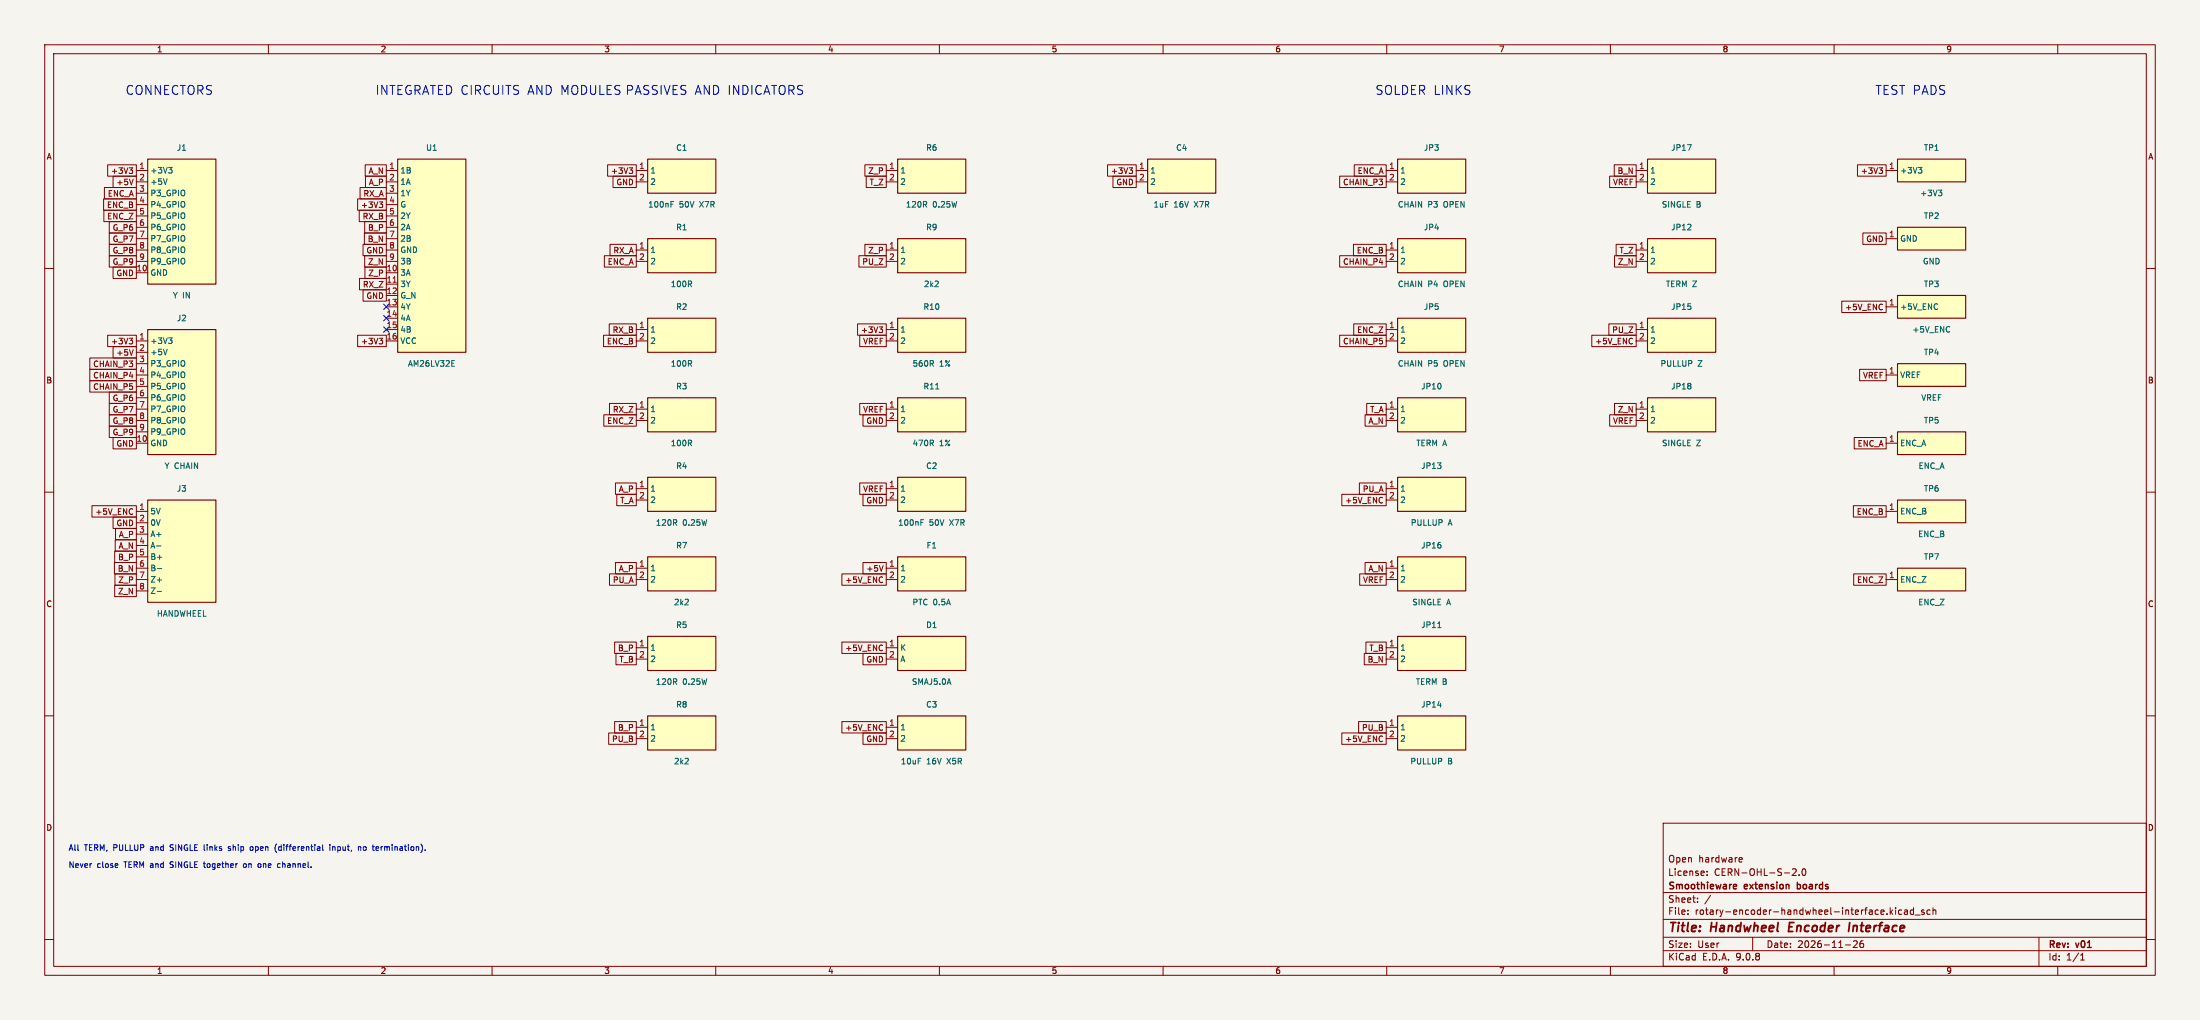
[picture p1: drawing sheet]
<svg xmlns="http://www.w3.org/2000/svg" width="492mm" height="228mm" viewBox="0 0 492 228" stroke-linecap="round" stroke-linejoin="round" font-family="sans-serif">
<path d="M0 0h491.8v228h-491.8z" fill="#f5f4ef" stroke="#f5f4ef" stroke-width=".22"/>
<g fill="none" stroke="#840000" stroke-width=".22">
<path d="M10 10h471.8v208h-471.8zM12 12h467.8v204h-467.8zM60 10v2M110 10v2M160 10v2M210 10v2M260 10v2M310 10v2M360 10v2M410 10v2M460 10v2M10 60h2"/>
<path d="M479.8 60h2M10 110h2M479.8 110h2M10 160h2M479.8 160h2M371.8 184h108v32h-108zM371.8 199.5h108M381.6 195.6v.1M381.6 194.8v.1M389 191.7l.4 .1 .1 .3-.7 .1M389.4 192.6l-.4 .1M400.7 194.3l.6-.1 .2 .4-.9 1.1h.9"/>
<path d="M402.2 195.6v.1M403 194.3l.2-.1a.8 .8 0 0 1 .5 .7 .8 .8 0 0 1-.5 .8l-.4-.6zM10 210h2M60 216v2M110 216v2M160 216v2M210 216v2M260 216v2M310 216v2M360 216v2M371.8 212.5h108M371.8 209.5h108"/>
<path d="M371.8 205.5h108M377.3 204.3v.1M377.3 203.5v.1M379.5 201.6v.1M379.5 200.8v.1M382.4 200.1l-1.3 2M391.8 209.5v3M410 216v2M412.5 211.2h1.2M414.3 210.4l.6-.1 .3 .4-.9 1.1h.9M416.5 210.3l-.5 .1a1.01 1.01 0 0 0 0 1.4l.5-.1 .1-.5-.3-.3h-.4l-.1 .3M422.5 202.9v1.5"/>
<path d="M422.7 203.8l.4 .6M423.1 203.4l-.6 .6M423.8 202.9v.1M423.8 203.4v1M425.1 203.5l-.4-.1-.3 .3 .1 .6h.6M425.8 203.5h.5l.1 .9M426.4 203.8h-.5l-.2 .2 .2 .4 .5-.1M427.8 203.5l-.5-.1-.3 .3 .2 .6h.6M427.8 202.9v1.5M428.1 204.5h1.2M430.1 203.5l-.3-.1-.3 .2 .1 .2 .5 .2v.3h-.6M431.5 203.5l-.5-.1-.2 .3 .1 .6h.6"/>
<path d="M432.1 203.5l.2-.1 .4 .1 .1 .9M432.1 202.9v1.5M455.8 209.5v6.5M460 216v2M465.1 214.6h.9M465.1 213.5l.4-.4v1.5M479.8 210h2"/>
</g>
<path d="M400.1 206.2l-.3 2h1M413.5 206.2l-.3 2" fill="none" stroke="#840000" stroke-width=".4"/>
<path d="M387.7 197.7l.4 .1 .1 .2-.7 .2M388.1 198.6l-.4 .1M401.8 197.2v1.5M401.8 198.6l.1 .1M401.9 197.7l-.1 .1" fill="none" stroke="#840000" stroke-width=".3"/>
<path d="M144.8 142.2h15.2v7.7h-15.2z" fill="#ffffc2"/>
<path d="M144.8 142.2h15.2v7.7h-15.2z" fill="none" stroke="#840000" stroke-width=".25"/>
<path d="M142.2 144.8h2.6M142.2 147.3h2.6" fill="none" stroke="#840000" stroke-width=".22"/>
<path d="M368.3 53.3h15.2v7.7h-15.2z" fill="#ffffc2"/>
<path d="M368.3 53.3h15.2v7.7h-15.2z" fill="none" stroke="#840000" stroke-width=".25"/>
<path d="M365.8 55.9h2.5M365.8 58.4h2.5" fill="none" stroke="#840000" stroke-width=".22"/>
<path d="M368.3 35.6h15.2v7.6h-15.2z" fill="#ffffc2"/>
<path d="M368.3 35.6h15.2v7.6h-15.2z" fill="none" stroke="#840000" stroke-width=".25"/>
<path d="M365.8 38.1h2.5M365.8 40.6h2.5" fill="none" stroke="#840000" stroke-width=".22"/>
<path d="M200.7 35.6h15.2v7.6h-15.2z" fill="#ffffc2"/>
<path d="M200.7 35.6h15.2v7.6h-15.2z" fill="none" stroke="#840000" stroke-width=".25"/>
<path d="M198.1 38.1h2.6M198.1 40.6h2.6" fill="none" stroke="#840000" stroke-width=".22"/>
<path d="M200.7 71.1h15.2v7.6h-15.2z" fill="#ffffc2"/>
<path d="M200.7 71.1h15.2v7.6h-15.2z" fill="none" stroke="#840000" stroke-width=".25"/>
<path d="M198.1 73.7h2.6M198.1 76.2h2.6" fill="none" stroke="#840000" stroke-width=".22"/>
<path d="M200.7 53.3h15.2v7.7h-15.2z" fill="#ffffc2"/>
<path d="M200.7 53.3h15.2v7.7h-15.2z" fill="none" stroke="#840000" stroke-width=".25"/>
<path d="M198.1 55.9h2.6M198.1 58.4h2.6" fill="none" stroke="#840000" stroke-width=".22"/>
<path d="M200.7 124.5h15.2v7.6h-15.2z" fill="#ffffc2"/>
<path d="M200.7 124.5h15.2v7.6h-15.2z" fill="none" stroke="#840000" stroke-width=".25"/>
<path d="M198.1 127h2.6M198.1 129.5h2.6" fill="none" stroke="#840000" stroke-width=".22"/>
<path d="M200.7 160h15.2v7.6h-15.2z" fill="#ffffc2"/>
<path d="M200.7 160h15.2v7.6h-15.2z" fill="none" stroke="#840000" stroke-width=".25"/>
<path d="M198.1 162.6h2.6M198.1 165.1h2.6" fill="none" stroke="#840000" stroke-width=".22"/>
<path d="M200.7 142.2h15.2v7.7h-15.2z" fill="#ffffc2"/>
<path d="M200.7 142.2h15.2v7.7h-15.2z" fill="none" stroke="#840000" stroke-width=".25"/>
<path d="M198.1 144.8h2.6M198.1 147.3h2.6" fill="none" stroke="#840000" stroke-width=".22"/>
<path d="M368.3 71.1h15.2v7.6h-15.2z" fill="#ffffc2"/>
<path d="M368.3 71.1h15.2v7.6h-15.2z" fill="none" stroke="#840000" stroke-width=".25"/>
<path d="M365.8 73.7h2.5M365.8 76.2h2.5" fill="none" stroke="#840000" stroke-width=".22"/>
<path d="M144.8 124.5h15.2v7.6h-15.2z" fill="#ffffc2"/>
<path d="M144.8 124.5h15.2v7.6h-15.2z" fill="none" stroke="#840000" stroke-width=".25"/>
<path d="M142.2 127h2.6M142.2 129.5h2.6" fill="none" stroke="#840000" stroke-width=".22"/>
<path d="M144.8 160h15.2v7.6h-15.2z" fill="#ffffc2"/>
<path d="M144.8 160h15.2v7.6h-15.2z" fill="none" stroke="#840000" stroke-width=".25"/>
<path d="M142.2 162.6h2.6M142.2 165.1h2.6" fill="none" stroke="#840000" stroke-width=".22"/>
<path d="M200.7 88.9h15.2v7.6h-15.2z" fill="#ffffc2"/>
<path d="M200.7 88.9h15.2v7.6h-15.2z" fill="none" stroke="#840000" stroke-width=".25"/>
<path d="M198.1 91.4h2.6M198.1 94h2.6" fill="none" stroke="#840000" stroke-width=".22"/>
<path d="M209.2 86.9h.7" fill="none" stroke="#006464" stroke-width=".22"/>
<path d="M144.8 106.7h15.2v7.6h-15.2z" fill="#ffffc2"/>
<path d="M144.8 106.7h15.2v7.6h-15.2z" fill="none" stroke="#840000" stroke-width=".25"/>
<path d="M142.2 109.2h2.6M142.2 111.8h2.6" fill="none" stroke="#840000" stroke-width=".22"/>
<path d="M144.8 71.1h15.2v7.6h-15.2z" fill="#ffffc2"/>
<path d="M144.8 71.1h15.2v7.6h-15.2z" fill="none" stroke="#840000" stroke-width=".25"/>
<path d="M142.2 73.7h2.6M142.2 76.2h2.6" fill="none" stroke="#840000" stroke-width=".22"/>
<path d="M144.8 88.9h15.2v7.6h-15.2z" fill="#ffffc2"/>
<path d="M144.8 88.9h15.2v7.6h-15.2z" fill="none" stroke="#840000" stroke-width=".25"/>
<path d="M142.2 91.4h2.6M142.2 94h2.6" fill="none" stroke="#840000" stroke-width=".22"/>
<path d="M144.8 53.3h15.2v7.7h-15.2z" fill="#ffffc2"/>
<path d="M144.8 53.3h15.2v7.7h-15.2z" fill="none" stroke="#840000" stroke-width=".25"/>
<path d="M142.2 55.9h2.6M142.2 58.4h2.6" fill="none" stroke="#840000" stroke-width=".22"/>
<path d="M144.8 35.6h15.2v7.6h-15.2z" fill="#ffffc2"/>
<path d="M144.8 35.6h15.2v7.6h-15.2z" fill="none" stroke="#840000" stroke-width=".25"/>
<path d="M142.2 38.1h2.6M142.2 40.6h2.6" fill="none" stroke="#840000" stroke-width=".22"/>
<path d="M150 45.6h.4M150 45h.6" fill="none" stroke="#006464" stroke-width=".22"/>
<path d="M312.4 106.7h15.3v7.6h-15.3z" fill="#ffffc2"/>
<path d="M312.4 106.7h15.3v7.6h-15.3z" fill="none" stroke="#840000" stroke-width=".25"/>
<path d="M309.9 109.2h2.5M309.9 111.8h2.5" fill="none" stroke="#840000" stroke-width=".22"/>
<path d="M312.4 160h15.3v7.6h-15.3z" fill="#ffffc2"/>
<path d="M312.4 160h15.3v7.6h-15.3z" fill="none" stroke="#840000" stroke-width=".25"/>
<path d="M309.9 162.6h2.5M309.9 165.1h2.5" fill="none" stroke="#840000" stroke-width=".22"/>
<path d="M312.4 71.1h15.3v7.6h-15.3z" fill="#ffffc2"/>
<path d="M312.4 71.1h15.3v7.6h-15.3z" fill="none" stroke="#840000" stroke-width=".25"/>
<path d="M309.9 73.7h2.5M309.9 76.2h2.5" fill="none" stroke="#840000" stroke-width=".22"/>
<path d="M312.4 53.3h15.3v7.7h-15.3z" fill="#ffffc2"/>
<path d="M312.4 53.3h15.3v7.7h-15.3z" fill="none" stroke="#840000" stroke-width=".25"/>
<path d="M309.9 55.9h2.5M309.9 58.4h2.5" fill="none" stroke="#840000" stroke-width=".22"/>
<path d="M312.4 35.6h15.3v7.6h-15.3z" fill="#ffffc2"/>
<path d="M312.4 35.6h15.3v7.6h-15.3z" fill="none" stroke="#840000" stroke-width=".25"/>
<path d="M309.9 38.1h2.5M309.9 40.6h2.5" fill="none" stroke="#840000" stroke-width=".22"/>
<path d="M312.4 142.2h15.3v7.7h-15.3z" fill="#ffffc2"/>
<path d="M312.4 142.2h15.3v7.7h-15.3z" fill="none" stroke="#840000" stroke-width=".25"/>
<path d="M309.9 144.8h2.5M309.9 147.3h2.5" fill="none" stroke="#840000" stroke-width=".22"/>
<path d="M321.4 140.3h.7" fill="none" stroke="#006464" stroke-width=".22"/>
<path d="M312.4 124.5h15.3v7.6h-15.3z" fill="#ffffc2"/>
<path d="M312.4 124.5h15.3v7.6h-15.3z" fill="none" stroke="#840000" stroke-width=".25"/>
<path d="M309.9 127h2.5M309.9 129.5h2.5" fill="none" stroke="#840000" stroke-width=".22"/>
<path d="M256.5 35.6h15.3v7.6h-15.3z" fill="#ffffc2"/>
<path d="M256.5 35.6h15.3v7.6h-15.3z" fill="none" stroke="#840000" stroke-width=".25"/>
<path d="M254 38.1h2.5M254 40.6h2.5" fill="none" stroke="#840000" stroke-width=".22"/>
<path d="M312.4 88.9h15.3v7.6h-15.3z" fill="#ffffc2"/>
<path d="M312.4 88.9h15.3v7.6h-15.3z" fill="none" stroke="#840000" stroke-width=".25"/>
<path d="M309.9 91.4h2.5M309.9 94h2.5" fill="none" stroke="#840000" stroke-width=".22"/>
<path d="M200.7 106.7h15.2v7.6h-15.2z" fill="#ffffc2"/>
<path d="M200.7 106.7h15.2v7.6h-15.2z" fill="none" stroke="#840000" stroke-width=".25"/>
<path d="M198.1 109.2h2.6M198.1 111.8h2.6" fill="none" stroke="#840000" stroke-width=".22"/>
<path d="M205.9 116.8h.4M205.9 116.2h.6" fill="none" stroke="#006464" stroke-width=".22"/>
<path d="M424.2 127h15.2v5.1h-15.2z" fill="#ffffc2"/>
<path d="M424.2 127h15.2v5.1h-15.2z" fill="none" stroke="#840000" stroke-width=".25"/>
<path d="M421.6 129.5h2.6" fill="none" stroke="#840000" stroke-width=".22"/>
<path d="M424.2 81.3h15.2v5.1h-15.2z" fill="#ffffc2"/>
<path d="M424.2 81.3h15.2v5.1h-15.2z" fill="none" stroke="#840000" stroke-width=".25"/>
<path d="M421.6 83.8h2.6" fill="none" stroke="#840000" stroke-width=".22"/>
<path d="M424.2 111.8h15.2v5h-15.2z" fill="#ffffc2"/>
<path d="M424.2 111.8h15.2v5h-15.2z" fill="none" stroke="#840000" stroke-width=".25"/>
<path d="M421.6 114.3h2.6" fill="none" stroke="#840000" stroke-width=".22"/>
<path d="M424.2 96.5h15.2v5.1h-15.2z" fill="#ffffc2"/>
<path d="M424.2 96.5h15.2v5.1h-15.2z" fill="none" stroke="#840000" stroke-width=".25"/>
<path d="M421.6 99.1h2.6" fill="none" stroke="#840000" stroke-width=".22"/>
<path d="M424.2 66h15.2v5.1h-15.2z" fill="#ffffc2"/>
<path d="M424.2 66h15.2v5.1h-15.2z" fill="none" stroke="#840000" stroke-width=".25"/>
<path d="M421.6 68.6h2.6" fill="none" stroke="#840000" stroke-width=".22"/>
<path d="M424.2 35.6h15.2v5h-15.2z" fill="#ffffc2"/>
<path d="M424.2 35.6h15.2v5h-15.2z" fill="none" stroke="#840000" stroke-width=".25"/>
<path d="M421.6 38.1h2.6" fill="none" stroke="#840000" stroke-width=".22"/>
<path d="M428.8 37.4h.8l-.4 .5M429.4 37.9l.2 .2v.3l-.2 .3M433.3 42.5h.8l-.4 .5M433.9 43l.2 .2v.3l-.2 .3" fill="none" stroke="#006464" stroke-width=".22"/>
<path d="M424.2 50.8h15.2v5.1h-15.2z" fill="#ffffc2"/>
<path d="M424.2 50.8h15.2v5.1h-15.2z" fill="none" stroke="#840000" stroke-width=".25"/>
<path d="M421.6 53.3h2.6" fill="none" stroke="#840000" stroke-width=".22"/>
<path d="M368.3 88.9h15.2v7.6h-15.2z" fill="#ffffc2"/>
<path d="M368.3 88.9h15.2v7.6h-15.2z" fill="none" stroke="#840000" stroke-width=".25"/>
<path d="M365.8 91.4h2.5M365.8 94h2.5" fill="none" stroke="#840000" stroke-width=".22"/>
<path d="M33 111.8h15.3v22.8h-15.3z" fill="#ffffc2"/>
<path d="M33 111.8h15.3v22.8h-15.3z" fill="none" stroke="#840000" stroke-width=".25"/>
<path d="M30.5 114.3h2.5M30.5 116.8h2.5M30.5 119.4h2.5M30.5 121.9h2.5M30.5 124.5h2.5M30.5 127h2.5M30.5 129.5h2.5M30.5 132.1h2.5" fill="none" stroke="#840000" stroke-width=".22"/>
<path d="M35 122h1M35.1 132.2h1M35.2 127.1h1" fill="none" stroke="#006464" stroke-width=".22"/>
<path d="M33 73.7h15.3v27.9h-15.3z" fill="#ffffc2"/>
<path d="M33 73.7h15.3v27.9h-15.3z" fill="none" stroke="#840000" stroke-width=".25"/>
<path d="M30.5 76.2h2.5M30.5 78.7h2.5M30.5 81.3h2.5M30.5 83.8h2.5M30.5 86.4h2.5M30.5 88.9h2.5M30.5 91.4h2.5M30.5 94h2.5M30.5 96.5h2.5M30.5 99.1h2.5" fill="none" stroke="#840000" stroke-width=".22"/>
<path d="M37.4 78.1l-.4 1.2M37.7 75.5h.8l-.5 .5M38.2 76l.3 .2v.3l-.3 .3" fill="none" stroke="#006464" stroke-width=".22"/>
<path d="M33 35.6h15.3v27.9h-15.3z" fill="#ffffc2"/>
<path d="M33 35.6h15.3v27.9h-15.3z" fill="none" stroke="#840000" stroke-width=".25"/>
<path d="M30.5 38.1h2.5M30.5 40.6h2.5M30.5 43.2h2.5M30.5 45.7h2.5M30.5 48.3h2.5M30.5 50.8h2.5M30.5 53.3h2.5M30.5 55.9h2.5M30.5 58.4h2.5M30.5 61h2.5" fill="none" stroke="#840000" stroke-width=".22"/>
<path d="M37.4 40l-.4 1.2M37.7 37.4h.8l-.5 .5M38.2 37.9l.3 .2v.3l-.3 .3" fill="none" stroke="#006464" stroke-width=".22"/>
<path d="M88.9 35.6h15.2v43.1h-15.2z" fill="#ffffc2"/>
<path d="M88.9 35.6h15.2v43.1h-15.2z" fill="none" stroke="#840000" stroke-width=".25"/>
<g fill="none" stroke="#840000" stroke-width=".22">
<path d="M24.1 36.8h6.4v2.6h-6.4zM25.3 39.4h5.2v2.5h-5.2zM28.9 37.5h.8l-.5 .5M29.4 38l.3 .2v.3l-.3 .3M81.6 36.8h4.8v2.6h-4.8zM81.7 39.4h4.7v2.5h-4.7zM86.4 38.1h2.5M135.8 36.8h6.4v2.6h-6.4zM137 39.4h5.2v2.5h-5.2zM140.6 37.5h.8l-.4 .5M141.2 38l.2 .2v.3l-.2 .3M193.3 36.8h4.8v2.6h-4.8z"/>
<path d="M193.6 39.4h4.5v2.5h-4.5zM247.6 36.8h6.4v2.6h-6.4zM248.8 39.4h5.2v2.5h-5.2zM252.4 37.5h.8l-.4 .5M252.9 38l.3 .2v.3l-.3 .3M299.5 39.4h10.4v2.5h-10.4zM302.7 36.8h7.2v2.6h-7.2zM359.8 39.4h6v2.5h-6zM360.9 36.8h4.9v2.6h-4.9zM415.2 36.8h6.4v2.6h-6.4zM420 37.5h.8l-.4 .5M420.6 38l.2 .2v.3l-.2 .3"/>
<path d="M23.2 44.5h7.3v2.5h-7.3zM23.2 47h7.3v2.5h-7.3zM23.3 41.9h7.2v2.6h-7.2zM24.4 54.6h6.1v2.6h-6.1zM24.4 57.2h6.1v2.5h-6.1zM24.4 52.1h6.1v2.5h-6.1zM24.4 49.5h6.1v2.6h-6.1zM25.3 59.7h5.2v2.5h-5.2zM29.8 40l-.4 1.3M79.9 44.5h6.5v2.5h-6.5zM80.3 47h6.1v2.5h-6.1zM80.5 41.9h5.9v2.6h-5.9z"/>
<path d="M81.2 54.6h5.2v2.6h-5.2zM81.5 52.1h4.9v2.5h-4.9zM81.5 49.5h4.9v2.6h-4.9zM81.5 57.2h4.9v2.5h-4.9zM81.6 59.7h4.8v2.5h-4.8zM84.8 45.1h.7l-.4 .5M85.3 45.6l.2 .3v.3l-.2 .2M86.4 40.6h2.5M86.4 43.2h2.5M86.4 45.7h2.5M86.4 48.3h2.5M86.4 50.8h2.5"/>
<path d="M86.4 53.3h2.5M86.4 55.9h2.5M86.4 58.4h2.5M135.1 57.2h7.1v2.5h-7.1zM136.4 54.6h5.8v2.6h-5.8zM192 57.2h6.1v2.5h-6.1zM193.3 54.6h4.8v2.6h-4.8zM299.5 57.2h10.4v2.5h-10.4zM302.6 54.6h7.3v2.6h-7.3zM360.9 57.2h4.9v2.5h-4.9zM361.3 54.6h4.5v2.6h-4.5zM416.4 52.1h5.2v2.5h-5.2z"/>
<path d="M24.1 74.9h6.4v2.6h-6.4zM25.3 77.5h5.2v2.5h-5.2zM28.9 75.6h.8l-.5 .5M29.4 76.1l.3 .2v.3l-.3 .3M29.8 78.1l-.4 1.3M79.9 74.9h6.5v2.6h-6.5zM80.4 62.2h6v2.6h-6zM81.2 64.8h5.2v2.5h-5.2zM84.8 75.6h.7l-.4 .5M85.3 76.1l.2 .2v.3l-.2 .3M86.4 61h2.5M86.4 63.5h2.5"/>
<path d="M86.4 66h2.5M86.4 68.6h2.5M86.4 71.1h2.5M86.4 73.7h2.5M86.4 76.2h2.5M134.9 74.9h7.3v2.6h-7.3zM136.2 72.4h6v2.5h-6zM191.7 72.4h6.4v2.5h-6.4zM192.2 74.9h5.9v2.6h-5.9zM196.5 73.1h.8l-.4 .5M197.1 73.6l.2 .2v.3l-.2 .2M299.5 74.9h10.4v2.6h-10.4z"/>
<path d="M302.6 72.4h7.3v2.5h-7.3zM355.8 74.9h10v2.6h-10zM359.6 72.4h6.2v2.5h-6.2zM411.7 67.3h9.9v2.6h-9.9zM20.1 85.1h10.4v2.5h-10.4zM20.1 82.6h10.4v2.5h-10.4zM20.1 80h10.4v2.6h-10.4zM24.4 95.3h6.1v2.5h-6.1zM24.4 90.2h6.1v2.5h-6.1zM24.4 87.6h6.1v2.6h-6.1zM24.4 92.7h6.1v2.6h-6.1zM25.3 97.8h5.2v2.5h-5.2z"/>
<path d="M135 92.7h7.2v2.6h-7.2zM136.2 90.2h6v2.5h-6zM192.2 90.2h5.9v2.5h-5.9zM192.9 92.7h5.2v2.6h-5.2zM305.2 92.7h4.7v2.6h-4.7zM305.5 90.2h4.4v2.5h-4.4zM359.8 92.7h6v2.6h-6zM360.9 90.2h4.9v2.5h-4.9zM414.5 97.8h7.1v2.5h-7.1zM415.7 82.6h5.9v2.5h-5.9zM20.6 113h9.9v2.6h-9.9zM25.3 115.6h5.2v2.5h-5.2z"/>
<path d="M25.8 118.1h4.7v2.6h-4.7zM137.6 108h4.6v2.5h-4.6zM137.9 110.5h4.3v2.5h-4.3zM192.2 108h5.9v2.5h-5.9zM192.9 110.5h5.2v2.5h-5.2zM300 110.5h9.9v2.5h-9.9zM303.9 108h6v2.5h-6zM414.3 113h7.3v2.6h-7.3zM25.6 125.7h4.9v2.6h-4.9zM25.6 123.2h4.9v2.5h-4.9zM25.6 130.8h4.9v2.6h-4.9zM25.7 128.3h4.8v2.5h-4.8z"/>
<path d="M25.8 120.7h4.7v2.5h-4.7zM136.2 128.3h6v2.5h-6zM137.6 125.7h4.6v2.6h-4.6zM188.2 128.3h9.9v2.5h-9.9zM192.9 125.7h5.2v2.6h-5.2zM197.4 126.4l-.4 1.3M303.9 128.3h6v2.5h-6zM305.2 125.7h4.7v2.6h-4.7zM414.4 128.3h7.2v2.5h-7.2zM137.4 143.5h4.8v2.6h-4.8zM137.7 146.1h4.5v2.5h-4.5zM188.2 143.5h9.9v2.6h-9.9z"/>
<path d="M192.9 146.1h5.2v2.5h-5.2zM305 146.1h4.9v2.5h-4.9zM305.3 143.5h4.6v2.6h-4.6zM136.1 163.8h6.1v2.6h-6.1zM137.4 161.3h4.8v2.5h-4.8zM188.2 161.3h9.9v2.5h-9.9zM192.9 163.8h5.2v2.6h-5.2zM300 163.8h9.9v2.6h-9.9zM303.7 161.3h6.2v2.5h-6.2z"/>
</g>
<path d="M87.9 63.1h.7" fill="none" stroke="#a90000" stroke-width=".22"/>
<path d="M101 81.9h.6M101 80.6h.6" fill="none" stroke="#006464" stroke-width=".22"/>
<path d="M85.8 70.5l1.2 1.2M85.8 68l1.2 1.2M85.8 73.1l1.2 1.2M87 70.5l-1.2 1.2M87 68l-1.2 1.2M87 73.1l-1.2 1.2" fill="none" stroke="#000084" stroke-width=".22"/>
<g fill="none" stroke="#0000c2" stroke-width=".22">
<path d="M45.5 193.1h.4M45.6 188.8v1.1l.2 .2M45.6 192.6l.1 1.2M51 190l.4 .1M51.4 189.2l-.4 .2 .1 .2 .3 .1M54.8 193.1l-.4 .2 .1 .5 .3 .1M56.5 189.3l-.3-.1-.3 .3 .1 .5h.5M57.7 193.8h.5M58.2 193.1l-.5 .1M61.8 188.6a1.46 1.46 0 0 0 0 2M62.1 193.1h.5M62.1 193.8h.5"/>
<path d="M72.1 188.8v1.1l.2 .2M73.8 188.8v.1M73.8 189.2v.9M74.4 189.2v.9M74.7 189.2l-.3 .2M80.1 189.4l.5-.1 .1 .8M80.1 189.2v.9M81.3 189.4v.6M84.2 189.2l.4 .2M84.6 190l-.4 .1M84.6 189.6l-.6 .1"/>
</g>
<g font-size="2.8" fill="#0000c2">
<text x="27.9" y="21.3">CONNECTORS</text>
<text x="83.8" y="21.3">INTEGRATED CIRCUITS AND MODULES PASSIVES AND INDICATORS</text>
<text x="307.3" y="21.3">SOLDER LINKS</text>
<text x="419.1" y="21.3">TEST PADS</text>
</g>
<g font-size="2.8" fill="#840000">
<text x="372.8" y="208.9">Title:</text>
<text x="382.5" y="208.9">Handwheel</text>
<text x="400.7" y="208.9">Encoder</text>
<text x="414.9" y="208.9">Interface</text>
</g>
<g font-size="2.1" fill="#840000">
<text x="372.8" y="196">License:</text>
<text x="372.8" y="193">Open</text>
<text x="379.7" y="193">hardware</text>
<text x="383.2" y="196">CERN-OHL-S-2.0</text>
<text x="372.8" y="202">Sheet:</text>
<text x="372.8" y="199.2">Smoothieware</text>
<text x="390" y="199.2">extension</text>
<text x="402.4" y="199.2">boards</text>
<text x="372.8" y="204.7">File:</text>
<text x="378.9" y="204.7">rotary-encoder-handwheel-interface.kicad_sch</text>
<text x="372.8" y="214.9">KiCad</text>
<text x="372.8" y="212.1">Size:</text>
<text x="379.5" y="212.1">User</text>
<text x="380.5" y="214.9">E.D.A.</text>
<text x="388.1" y="214.9">9.0.8</text>
<text x="394.8" y="212.1">Date:</text>
<text x="401.8" y="212.1">2026-11-26</text>
<text x="457.8" y="212.3">Rev:</text>
<text x="457.8" y="214.9">Id:</text>
<text x="461.9" y="214.9">1/1</text>
<text x="464.2" y="212.3">v01</text>
</g>
<g font-size="1.8" fill="#840000">
<text x="35" y="11.9">1</text>
<text x="85" y="11.9">2</text>
<text x="135" y="11.9">3</text>
<text x="185" y="11.9">4</text>
<text x="235" y="11.9">5</text>
<text x="285" y="11.9">6</text>
<text x="335" y="11.9">7</text>
<text x="385" y="11.9">8</text>
<text x="435" y="11.9">9</text>
<text x="10.3" y="35.9">A</text>
<text x="480.1" y="35.9">A</text>
<text x="24.7" y="39.1">+3V3</text>
<text x="25.9" y="41.6">+5V</text>
<text x="82.3" y="39.1">A_N</text>
<text x="82.4" y="41.6">A_P</text>
<text x="136.5" y="39.1">+3V3</text>
<text x="137.7" y="41.6">GND</text>
<text x="194" y="39.1">Z_P</text>
<text x="194.3" y="41.6">T_Z</text>
<text x="248.2" y="39.1">+3V3</text>
<text x="249.4" y="41.6">GND</text>
<text x="300.1" y="41.6">CHAIN_P3</text>
<text x="303.4" y="39.1">ENC_A</text>
<text x="360.5" y="41.6">VREF</text>
<text x="361.5" y="39.1">B_N</text>
<text x="415.9" y="39.1">+3V3</text>
<text x="23.8" y="46.7">ENC_B</text>
<text x="24" y="44.1">ENC_A</text>
<text x="80.6" y="46.7">+3V3</text>
<text x="81.1" y="44.1">RX_A</text>
<text x="23.9" y="49.2">ENC_Z</text>
<text x="25.1" y="51.8">G_P6</text>
<text x="81" y="49.2">RX_B</text>
<text x="82.2" y="51.8">B_P</text>
<text x="25.1" y="56.8">G_P8</text>
<text x="25.1" y="59.4">G_P9</text>
<text x="25.1" y="54.3">G_P7</text>
<text x="81.8" y="56.8">GND</text>
<text x="82.1" y="54.3">B_N</text>
<text x="82.2" y="59.4">Z_N</text>
<text x="135.8" y="59.4">ENC_A</text>
<text x="137" y="56.8">RX_A</text>
<text x="192.7" y="59.4">PU_Z</text>
<text x="194" y="56.8">Z_P</text>
<text x="300.1" y="59.4">CHAIN_P4</text>
<text x="303.2" y="56.8">ENC_B</text>
<text x="361.6" y="59.4">Z_N</text>
<text x="361.9" y="56.8">T_Z</text>
<text x="417.1" y="54.3">GND</text>
<text x="25.9" y="61.9">GND</text>
<text x="81" y="64.5">RX_Z</text>
<text x="82.2" y="61.9">Z_P</text>
<text x="81.8" y="67">GND</text>
<text x="412.4" y="69.5">+5V_ENC</text>
<text x="24.7" y="77.2">+3V3</text>
<text x="80.6" y="77.2">+3V3</text>
<text x="135.6" y="77.2">ENC_B</text>
<text x="136.8" y="74.6">RX_B</text>
<text x="192.4" y="74.6">+3V3</text>
<text x="192.8" y="77.2">VREF</text>
<text x="300.1" y="77.2">CHAIN_P5</text>
<text x="303.3" y="74.6">ENC_Z</text>
<text x="356.5" y="77.2">+5V_ENC</text>
<text x="360.3" y="74.6">PU_Z</text>
<text x="20.7" y="82.2">CHAIN_P3</text>
<text x="25.9" y="79.7">+5V</text>
<text x="10.3" y="85.9">B</text>
<text x="20.7" y="87.3">CHAIN_P5</text>
<text x="20.7" y="84.8">CHAIN_P4</text>
<text x="25.1" y="89.9">G_P6</text>
<text x="416.4" y="84.8">VREF</text>
<text x="480.1" y="85.9">B</text>
<text x="25.1" y="92.4">G_P7</text>
<text x="25.1" y="94.9">G_P8</text>
<text x="135.6" y="94.9">ENC_Z</text>
<text x="136.9" y="92.4">RX_Z</text>
<text x="192.8" y="92.4">VREF</text>
<text x="193.6" y="94.9">GND</text>
<text x="305.8" y="94.9">A_N</text>
<text x="306.2" y="92.4">T_A</text>
<text x="360.5" y="94.9">VREF</text>
<text x="361.6" y="92.4">Z_N</text>
<text x="25.1" y="97.5">G_P9</text>
<text x="25.9" y="100">GND</text>
<text x="415.2" y="100">ENC_A</text>
<text x="138.2" y="110.2">A_P</text>
<text x="138.5" y="112.7">T_A</text>
<text x="192.8" y="110.2">VREF</text>
<text x="193.6" y="112.7">GND</text>
<text x="300.6" y="112.7">+5V_ENC</text>
<text x="304.5" y="110.2">PU_A</text>
<text x="21.2" y="115.3">+5V_ENC</text>
<text x="25.9" y="117.8">GND</text>
<text x="415" y="115.3">ENC_B</text>
<text x="26.3" y="125.4">B_P</text>
<text x="26.4" y="122.9">A_N</text>
<text x="26.5" y="120.3">A_P</text>
<text x="26.2" y="128">B_N</text>
<text x="26.4" y="130.5">Z_P</text>
<text x="136.9" y="130.5">PU_A</text>
<text x="138.2" y="128">A_P</text>
<text x="188.9" y="130.5">+5V_ENC</text>
<text x="193.6" y="128">+5V</text>
<text x="304.6" y="130.5">VREF</text>
<text x="305.8" y="128">A_N</text>
<text x="415" y="130.5">ENC_Z</text>
<text x="10.3" y="135.9">C</text>
<text x="26.3" y="133">Z_N</text>
<text x="480.1" y="135.9">C</text>
<text x="138.1" y="145.7">B_P</text>
<text x="138.4" y="148.3">T_B</text>
<text x="188.9" y="145.7">+5V_ENC</text>
<text x="193.6" y="148.3">GND</text>
<text x="305.6" y="148.3">B_N</text>
<text x="306" y="145.7">T_B</text>
<text x="136.7" y="166.1">PU_B</text>
<text x="138.1" y="163.5">B_P</text>
<text x="188.9" y="163.5">+5V_ENC</text>
<text x="193.6" y="166.1">GND</text>
<text x="300.6" y="166.1">+5V_ENC</text>
<text x="304.4" y="163.5">PU_B</text>
<text x="10.3" y="185.9">D</text>
<text x="480.1" y="185.9">D</text>
<text x="35" y="217.9">1</text>
<text x="85" y="217.9">2</text>
<text x="135" y="217.9">3</text>
<text x="185" y="217.9">4</text>
<text x="235" y="217.9">5</text>
<text x="285" y="217.9">6</text>
<text x="335" y="217.9">7</text>
<text x="385" y="217.9">8</text>
<text x="435" y="217.9">9</text>
</g>
<g font-size="1.8" fill="#006464">
<text x="39.4" y="33.9">J1</text>
<text x="95.1" y="33.9">U1</text>
<text x="151.1" y="33.9">C1</text>
<text x="206.9" y="33.9">R6</text>
<text x="262.8" y="33.9">C4</text>
<text x="318.2" y="33.9">JP3</text>
<text x="373.5" y="33.9">JP17</text>
<text x="430" y="33.9">TP1</text>
<text x="33.5" y="39">+3V3</text>
<text x="33.5" y="41.5">+5V</text>
<text x="89.4" y="39">1B</text>
<text x="89.4" y="41.5">1A</text>
<text x="145.3" y="39">1</text>
<text x="145.3" y="41.5">2</text>
<text x="201.2" y="39">1</text>
<text x="201.2" y="41.5">2</text>
<text x="257" y="39">1</text>
<text x="257" y="41.5">2</text>
<text x="312.9" y="39">1</text>
<text x="312.9" y="41.5">2</text>
<text x="368.8" y="39">1</text>
<text x="368.8" y="41.5">2</text>
<text x="424.7" y="39">+3V3</text>
<text x="33.5" y="44.1">P3_GPIO</text>
<text x="33.5" y="46.6">P4_GPIO</text>
<text x="89.4" y="44.1">1Y</text>
<text x="89.4" y="46.6">G</text>
<text x="144.8" y="46.6">100nF</text>
<text x="151.8" y="46.6">50V</text>
<text x="156.5" y="46.6">X7R</text>
<text x="202.4" y="46.6">120R</text>
<text x="208.5" y="46.6">0.25W</text>
<text x="257.8" y="46.6">1uF</text>
<text x="262.4" y="46.6">16V</text>
<text x="267.1" y="46.6">X7R</text>
<text x="312.4" y="46.6">CHAIN</text>
<text x="319.2" y="46.6">P3</text>
<text x="322.8" y="46.6">OPEN</text>
<text x="371.4" y="46.6">SINGLE</text>
<text x="379.2" y="46.6">B</text>
<text x="429.2" y="44.1">+3V3</text>
<text x="33.5" y="49.1">P5_GPIO</text>
<text x="33.5" y="51.7">P6_GPIO</text>
<text x="89.4" y="49.1">2Y</text>
<text x="89.4" y="51.7">2A</text>
<text x="151.1" y="51.7">R1</text>
<text x="206.9" y="51.7">R9</text>
<text x="318.2" y="51.7">JP4</text>
<text x="373.5" y="51.7">JP12</text>
<text x="430" y="49.1">TP2</text>
<text x="33.5" y="54.2">P7_GPIO</text>
<text x="33.5" y="56.8">P8_GPIO</text>
<text x="33.5" y="59.3">P9_GPIO</text>
<text x="89.4" y="54.2">2B</text>
<text x="89.4" y="56.8">GND</text>
<text x="89.4" y="59.3">3B</text>
<text x="145.3" y="56.8">1</text>
<text x="145.3" y="59.3">2</text>
<text x="201.2" y="56.8">1</text>
<text x="201.2" y="59.3">2</text>
<text x="312.9" y="56.8">1</text>
<text x="312.9" y="59.3">2</text>
<text x="368.8" y="56.8">1</text>
<text x="368.8" y="59.3">2</text>
<text x="424.7" y="54.2">GND</text>
<text x="429.8" y="59.3">GND</text>
<text x="33.5" y="61.8">GND</text>
<text x="89.4" y="61.8">3A</text>
<text x="89.4" y="64.4">3Y</text>
<text x="149.8" y="64.4">100R</text>
<text x="206.5" y="64.4">2k2</text>
<text x="312.4" y="64.4">CHAIN</text>
<text x="319.2" y="64.4">P4</text>
<text x="322.8" y="64.4">OPEN</text>
<text x="372.3" y="64.4">TERM Z</text>
<text x="430" y="64.4">TP3</text>
<text x="38.5" y="66.9">Y IN</text>
<text x="39.4" y="72">J2</text>
<text x="89.4" y="66.9">G_N</text>
<text x="89.4" y="69.5">4Y</text>
<text x="89.4" y="72">4A</text>
<text x="151.1" y="69.5">R2</text>
<text x="206.3" y="69.5">R10</text>
<text x="318.2" y="69.5">JP5</text>
<text x="373.5" y="69.5">JP15</text>
<text x="424.7" y="69.5">+5V_ENC</text>
<text x="33.5" y="77.1">+3V3</text>
<text x="89.4" y="74.5">4B</text>
<text x="89.4" y="77.1">VCC</text>
<text x="145.3" y="74.5">1</text>
<text x="145.3" y="77.1">2</text>
<text x="201.2" y="74.5">1</text>
<text x="201.2" y="77.1">2</text>
<text x="312.9" y="74.5">1</text>
<text x="312.9" y="77.1">2</text>
<text x="368.8" y="74.5">1</text>
<text x="368.8" y="77.1">2</text>
<text x="427.4" y="74.5">+5V_ENC</text>
<text x="33.5" y="79.6">+5V</text>
<text x="33.5" y="82.2">P3_GPIO</text>
<text x="91.1" y="82.2">AM26LV32E</text>
<text x="149.8" y="82.2">100R</text>
<text x="203.9" y="82.2">560R</text>
<text x="210" y="82.2">1%</text>
<text x="312.4" y="82.2">CHAIN</text>
<text x="319.2" y="82.2">P5</text>
<text x="322.8" y="82.2">OPEN</text>
<text x="371.1" y="82.2">PULLUP</text>
<text x="379.5" y="82.2">Z</text>
<text x="430" y="79.6">TP4</text>
<text x="33.5" y="84.7">P4_GPIO</text>
<text x="33.5" y="87.2">P5_GPIO</text>
<text x="33.5" y="89.8">P6_GPIO</text>
<text x="151.1" y="87.2">R3</text>
<text x="206.3" y="87.2">R11</text>
<text x="317.6" y="87.2">JP10</text>
<text x="373.5" y="87.2">JP18</text>
<text x="424.7" y="84.7">VREF</text>
<text x="429.4" y="89.8">VREF</text>
<text x="33.5" y="92.3">P7_GPIO</text>
<text x="33.5" y="94.9">P8_GPIO</text>
<text x="145.3" y="92.3">1</text>
<text x="145.3" y="94.9">2</text>
<text x="201.2" y="92.3">1</text>
<text x="201.2" y="94.9">2</text>
<text x="312.9" y="92.3">1</text>
<text x="312.9" y="94.9">2</text>
<text x="368.8" y="92.3">1</text>
<text x="368.8" y="94.9">2</text>
<text x="430" y="94.9">TP5</text>
<text x="33.5" y="97.4">P9_GPIO</text>
<text x="33.5" y="99.9">GND</text>
<text x="149.8" y="99.9">100R</text>
<text x="203.9" y="99.9">470R</text>
<text x="210" y="99.9">1%</text>
<text x="316.5" y="99.9">TERM A</text>
<text x="371.4" y="99.9">SINGLE</text>
<text x="379.2" y="99.9">Z</text>
<text x="424.7" y="99.9">ENC_A</text>
<text x="36.7" y="105">Y CHAIN</text>
<text x="151.1" y="105">R4</text>
<text x="206.9" y="105">C2</text>
<text x="317.6" y="105">JP13</text>
<text x="428.8" y="105">ENC_A</text>
<text x="39.4" y="110.1">J3</text>
<text x="145.3" y="110.1">1</text>
<text x="145.3" y="112.6">2</text>
<text x="201.2" y="110.1">1</text>
<text x="201.2" y="112.6">2</text>
<text x="312.9" y="110.1">1</text>
<text x="312.9" y="112.6">2</text>
<text x="430" y="110.1">TP6</text>
<text x="33.5" y="115.2">5V</text>
<text x="33.5" y="117.7">0V</text>
<text x="146.5" y="117.7">120R</text>
<text x="152.6" y="117.7">0.25W</text>
<text x="200.7" y="117.7">100nF</text>
<text x="207.7" y="117.7">50V</text>
<text x="212.4" y="117.7">X7R</text>
<text x="315.3" y="117.7">PULLUP</text>
<text x="323.7" y="117.7">A</text>
<text x="424.7" y="115.2">ENC_B</text>
<text x="33.5" y="120.3">A+</text>
<text x="33.5" y="122.8">A-</text>
<text x="33.5" y="125.3">B+</text>
<text x="151.1" y="122.8">R7</text>
<text x="207" y="122.8">F1</text>
<text x="317.6" y="122.8">JP16</text>
<text x="428.7" y="120.3">ENC_B</text>
<text x="430" y="125.3">TP7</text>
<text x="33.5" y="127.9">B-</text>
<text x="33.5" y="130.4">Z+</text>
<text x="145.3" y="127.9">1</text>
<text x="145.3" y="130.4">2</text>
<text x="201.2" y="127.9">1</text>
<text x="201.2" y="130.4">2</text>
<text x="312.9" y="127.9">1</text>
<text x="312.9" y="130.4">2</text>
<text x="424.7" y="130.4">ENC_Z</text>
<text x="33.5" y="133">Z-</text>
<text x="150.6" y="135.5">2k2</text>
<text x="203.9" y="135.5">PTC 0.5A</text>
<text x="315.6" y="135.5">SINGLE</text>
<text x="323.4" y="135.5">A</text>
<text x="428.7" y="135.5">ENC_Z</text>
<text x="35" y="138">HANDWHEEL</text>
<text x="151.1" y="140.6">R5</text>
<text x="206.9" y="140.6">D1</text>
<text x="317.6" y="140.6">JP11</text>
<text x="145.3" y="145.7">1</text>
<text x="145.3" y="148.2">2</text>
<text x="201.2" y="145.7">K</text>
<text x="201.2" y="148.2">A</text>
<text x="312.9" y="145.7">1</text>
<text x="312.9" y="148.2">2</text>
<text x="146.5" y="153.3">120R</text>
<text x="152.6" y="153.3">0.25W</text>
<text x="203.8" y="153.3">SMAJ5.0A</text>
<text x="316.4" y="153.3">TERM B</text>
<text x="151.1" y="158.4">R8</text>
<text x="206.9" y="158.4">C3</text>
<text x="317.6" y="158.4">JP14</text>
<text x="145.3" y="163.4">1</text>
<text x="145.3" y="166">2</text>
<text x="201.2" y="163.4">1</text>
<text x="201.2" y="166">2</text>
<text x="312.9" y="163.4">1</text>
<text x="312.9" y="166">2</text>
<text x="150.6" y="171.1">2k2</text>
<text x="201.3" y="171.1">10uF</text>
<text x="207.1" y="171.1">16V</text>
<text x="211.8" y="171.1">X5R</text>
<text x="315.2" y="171.1">PULLUP</text>
<text x="323.6" y="171.1">B</text>
</g>
<g font-size="1.8" fill="#a90000">
<text x="31" y="37.9">1</text>
<text x="31" y="40.4">2</text>
<text x="86.9" y="37.9">1</text>
<text x="86.9" y="40.4">2</text>
<text x="142.8" y="37.9">1</text>
<text x="142.8" y="40.4">2</text>
<text x="198.7" y="37.9">1</text>
<text x="198.7" y="40.4">2</text>
<text x="254.6" y="37.9">1</text>
<text x="254.6" y="40.4">2</text>
<text x="310.4" y="37.9">1</text>
<text x="310.4" y="40.4">2</text>
<text x="366.3" y="37.9">1</text>
<text x="366.3" y="40.4">2</text>
<text x="422.2" y="37.9">1</text>
<text x="31" y="42.9">3</text>
<text x="31" y="45.5">4</text>
<text x="86.9" y="42.9">3</text>
<text x="86.9" y="45.5">4</text>
<text x="31" y="48">5</text>
<text x="31" y="50.6">6</text>
<text x="31" y="53.1">7</text>
<text x="86.9" y="48">5</text>
<text x="86.9" y="50.6">6</text>
<text x="86.9" y="53.1">7</text>
<text x="422.2" y="53.1">1</text>
<text x="31" y="55.6">8</text>
<text x="31" y="58.2">9</text>
<text x="86.9" y="55.6">8</text>
<text x="86.9" y="58.2">9</text>
<text x="142.8" y="55.6">1</text>
<text x="142.8" y="58.2">2</text>
<text x="198.7" y="55.6">1</text>
<text x="198.7" y="58.2">2</text>
<text x="310.4" y="55.6">1</text>
<text x="310.4" y="58.2">2</text>
<text x="366.3" y="55.6">1</text>
<text x="366.3" y="58.2">2</text>
<text x="30.4" y="60.7">10</text>
<text x="86.3" y="60.7">10</text>
<text x="86.3" y="63.3">11</text>
<text x="86.3" y="65.8">12</text>
<text x="86.3" y="68.3">13</text>
<text x="86.3" y="70.9">14</text>
<text x="422.2" y="68.3">1</text>
<text x="31" y="76">1</text>
<text x="86.3" y="73.4">15</text>
<text x="86.3" y="76">16</text>
<text x="142.8" y="73.4">1</text>
<text x="142.8" y="76">2</text>
<text x="198.7" y="73.4">1</text>
<text x="198.7" y="76">2</text>
<text x="310.4" y="73.4">1</text>
<text x="310.4" y="76">2</text>
<text x="366.3" y="73.4">1</text>
<text x="366.3" y="76">2</text>
<text x="31" y="78.5">2</text>
<text x="31" y="81">3</text>
<text x="31" y="83.6">4</text>
<text x="422.2" y="83.6">1</text>
<text x="31" y="86.1">5</text>
<text x="31" y="88.7">6</text>
<text x="31" y="91.2">7</text>
<text x="31" y="93.7">8</text>
<text x="142.8" y="91.2">1</text>
<text x="142.8" y="93.7">2</text>
<text x="198.7" y="91.2">1</text>
<text x="198.7" y="93.7">2</text>
<text x="310.4" y="91.2">1</text>
<text x="310.4" y="93.7">2</text>
<text x="366.3" y="91.2">1</text>
<text x="366.3" y="93.7">2</text>
<text x="30.4" y="98.8">10</text>
<text x="31" y="96.3">9</text>
<text x="422.2" y="98.8">1</text>
<text x="142.8" y="109">1</text>
<text x="142.8" y="111.5">2</text>
<text x="198.7" y="109">1</text>
<text x="198.7" y="111.5">2</text>
<text x="310.4" y="109">1</text>
<text x="310.4" y="111.5">2</text>
<text x="31" y="114.1">1</text>
<text x="31" y="116.6">2</text>
<text x="31" y="119.1">3</text>
<text x="422.2" y="114.1">1</text>
<text x="31" y="121.7">4</text>
<text x="31" y="124.2">5</text>
<text x="31" y="126.8">6</text>
<text x="31" y="129.3">7</text>
<text x="31" y="131.8">8</text>
<text x="142.8" y="126.8">1</text>
<text x="142.8" y="129.3">2</text>
<text x="198.7" y="126.8">1</text>
<text x="198.7" y="129.3">2</text>
<text x="310.4" y="126.8">1</text>
<text x="310.4" y="129.3">2</text>
<text x="422.2" y="129.3">1</text>
<text x="142.8" y="144.5">1</text>
<text x="142.8" y="147.1">2</text>
<text x="198.7" y="144.5">1</text>
<text x="198.7" y="147.1">2</text>
<text x="310.4" y="144.5">1</text>
<text x="310.4" y="147.1">2</text>
<text x="142.8" y="162.3">1</text>
<text x="142.8" y="164.9">2</text>
<text x="198.7" y="162.3">1</text>
<text x="198.7" y="164.9">2</text>
<text x="310.4" y="162.3">1</text>
<text x="310.4" y="164.9">2</text>
</g>
<g font-size="1.8" fill="#0000c2">
<text x="15.2" y="190.3">All</text>
<text x="18.8" y="190.3">TERM, PULLUP</text>
<text x="33.9" y="190.3">and</text>
<text x="38.5" y="190.3">SINGLE</text>
<text x="46.3" y="190.3">links</text>
<text x="51.9" y="190.3">ship</text>
<text x="57" y="190.3">open</text>
<text x="62.7" y="190.3">(differential</text>
<text x="75.2" y="190.3">input,</text>
<text x="81.7" y="190.3">no</text>
<text x="85.2" y="190.3">termination).</text>
<text x="15.2" y="194.1">Never</text>
<text x="21.7" y="194.1">close</text>
<text x="27.9" y="194.1">TERM and</text>
<text x="38.5" y="194.1">SINGLE</text>
<text x="46.3" y="194.1">together</text>
<text x="55.3" y="194.1">on</text>
<text x="58.8" y="194.1">one</text>
<text x="63.3" y="194.1">channel.</text>
</g>
</svg>
